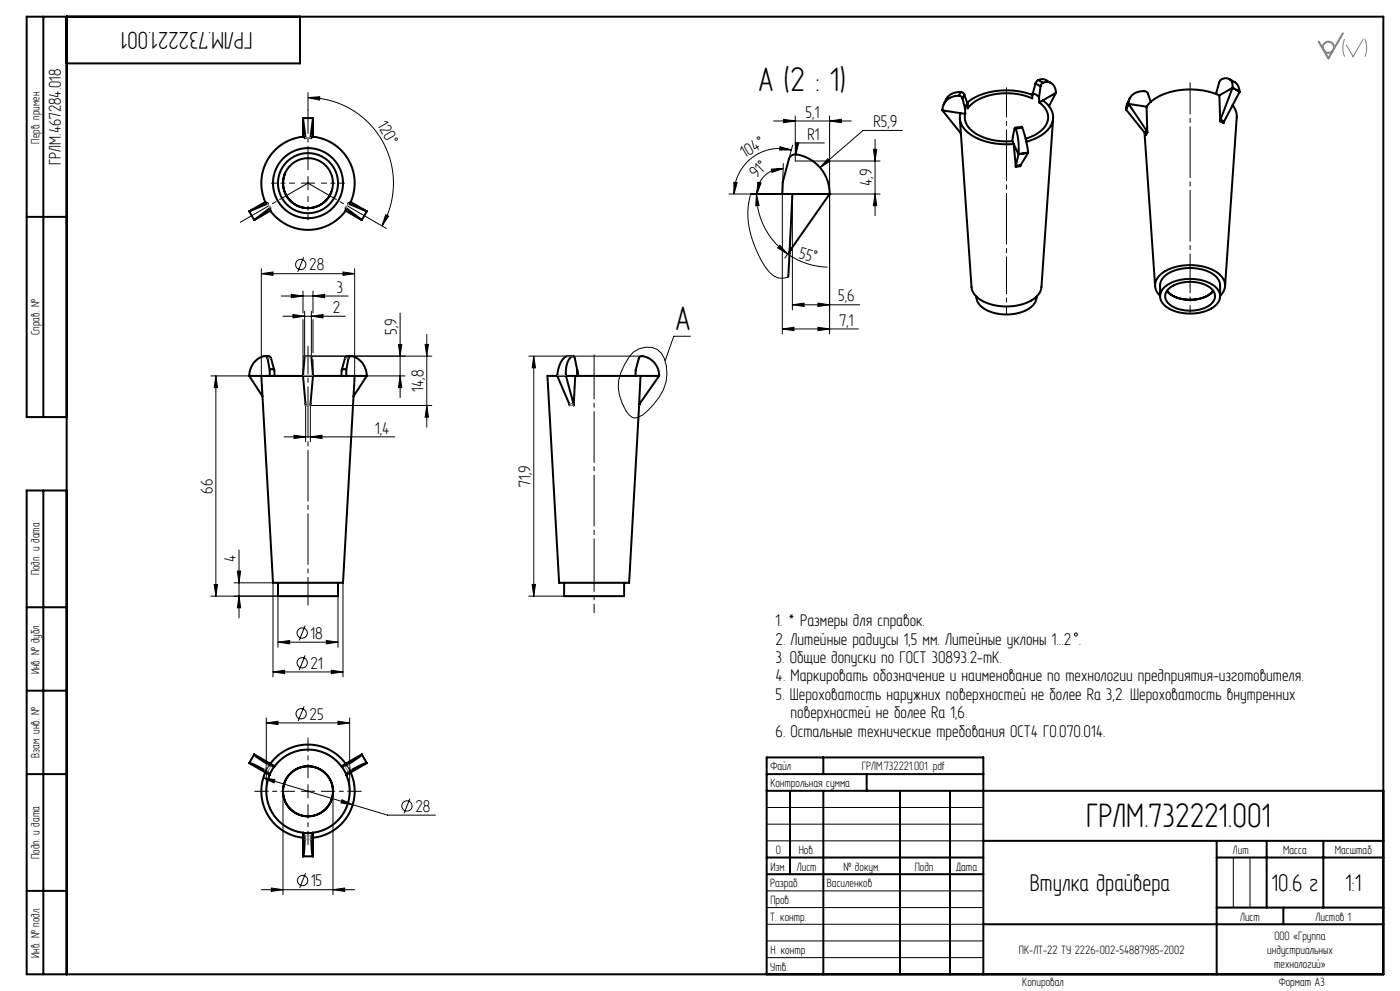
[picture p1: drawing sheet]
<svg xmlns="http://www.w3.org/2000/svg" width="420mm" height="297mm" viewBox="0 0 420 297" stroke-linecap="round" stroke-linejoin="round" font-family="sans-serif">
<g fill="none" stroke="#000" stroke-width=".3">
<path d="M92.4 29.3l3.5-.3v1zM92.4 29.3a25.6 25.6 0 0 1 22.2 38.4M92.4 27.8v5.2M232.1 36.3h23.3M235.1 35.8l3.5 .5-3.5 .5zM238.6 34.8v13.5h25.4M248.9 36.3l3.5-.5v1zM248.9 34.8v65.3M270.7 39.1h-11.8l-12.9 11.1M90.4 54.9h4M92.4 52.9v4M218.7 58.1h6.5l-.8 4.1 .1 4.2 .9 4.4 1.8 4.8 2.2 4.1 2.3 2.6 1 .7 1.2 .4 1.2-.1 1.4-.3"/>
<path d="M220.2 54.6l.9 .1-.9 3.4zM226.9 58.1l.8 3.5-1 .1zM226.9 58.1a21.9 21.9 0 0 0 9.4 18M227.3 54.6l1 .2-1.2 3.3zM231.4 50.7l3.5-.2-3.3 1.2zM234 44l3.4 .9-3.5 .1zM234.7 58.1v42M234.7 58.1h3M234.9 50.5a7.6 7.6 0 0 0-7.8 7.6M235 49l-.3 9.1M237.4 44.9a13.7 13.7 0 0 0-17.2 13.2M237.7 58.1v34.7"/>
<path d="M237.7 58.1v1.2M237.8 43.5l-1.1 4.2M238.6 42.7l1 .1-.8 3.5zM247.3 42.8h-8.2l-.3 3.5M248.3 47.6l.7 .7-3 1.9zM248.4 58.1h15.6M248.5 57.8l.7 .7M249.2 57.8l-.7 .7M262 44.8h1l-.5 3.5zM262.5 41.8v22.8M262.5 58.1l.5 3.5h-1zM91.1 77.1l-1.8 4.4"/>
<path d="M112.7 66.6l3.2 1.9M115.7 64.3l.9 .5-2 2.9zM233.9 73.5l2.4 2.6-3-1.8zM236.3 76.1a21.9 21.9 0 0 0 11.9 4M237.2 74.8l-1.8 2.5M78.4 82l3.5-.5v1zM78.4 80.5v32.2M78.4 82h28M84.4 88.7h20M84.9 94.8h18.7M87.4 88.2l3.5 .5-3.5 .5zM87.9 94.3l3.5 .5-3.5 .5z"/>
<path d="M90.9 87.2v6.6M90.9 95.8v16.9M91.4 93.3v13.4M93.4 94.8l3.5-.5v1zM93.4 93.3v13.4h36.1M93.9 88.7l3.5-.5v1zM93.9 87.2v6.6M93.9 95.8v9.9M102.9 81.5l3.5 .5-3.5 .5zM106.4 80.5v32.2M120 93.8v25.4M234.7 98.6l3.5-.5v1z"/>
<path d="M234.7 98.6h22.8M237.7 91.3l3.5-.5v1zM237.7 91.3h20.2M245.4 98.1l3.5 .5-3.5 .5zM245.4 90.8l3.5 .5-3.5 .5zM63.3 112.7h58.2M64.8 112.7v66M64.8 112.7l.5 3.5h-1zM93.9 107.7v5M119.5 103.2h1l-.5 3.5zM120 112.7l.5 3.5h-1zM127.5 103.2h1l-.5 3.5z"/>
<path d="M128 100.2v27.8M158.6 106.7h34.1M160.1 106.7v72M160.1 106.7l.5 3.5h-1zM189.9 105.6a6.6 6.6 0 0 1 7.3-.9 8.4 8.4 0 0 1 2.9 7.5 13.8 13.8 0 0 1-4.1 9l-3.2 3.2-1.6 .8-1.6-.1a11 11 0 0 1-3.8-6.6 14.5 14.5 0 0 1 4.1-12.9zM207.1 100.8h-5l-2.6 7.3M85.2 130.9h33.2M88.2 130.4l3.5 .5-3.5 .5zM91.7 121.5v10.9M93.1 130.9l3.5-.5v1zM128 121.5l.5 3.5h-1zM129.5 121.5h-36.4v10.9"/>
<path d="M63.3 178.7h20.1v15.3M64.3 175.2h1l-.5 3.5zM70.2 174.7h13.2M71.2 171.2h1l-.5 3.5zM71.7 178.7l.5 3.5h-1zM71.7 164.8v20.4M81.9 174.7v28.2M101.4 178.7v15.3M102.9 174.7v28.2M158.6 178.7h10.6M159.6 175.2h1l-.5 3.5zM83.4 192.5l3.5-.5v1z"/>
<path d="M83.4 192.5h18M91.5 196.4l-1.7 4.4M91.5 187.5l-1.7 4.4M97.9 192l3.5 .5-3.5 .5zM79.9 216.7l3.5-.5v1zM79.9 215.2v21.9M79.9 216.7h25M81.9 201.4l3.5-.5v1zM81.9 201.4h21M91.2 211.7l-1.7 4.4M99.4 200.9l3.5 .5-3.5 .5zM101.4 216.2l3.5 .5-3.5 .5z"/>
<path d="M104.9 215.2v21.9M79 233.1l3.5 .6-.3 .9zM79 233.1l37.3 11.2h14.3M81.1 228.9l-1.7 3-.8 2.7M84.9 237.1v31M90.4 237.1h4M92.4 235.1v4M99.9 237.1v31M102.6 239.7l3.2 1.5-3.5-.6zM103.7 228.9a14 14 0 0 1 1.6 13.7M123 239.3l-1.8 4.4M230 242h65"/>
<path d="M230 247h65M230 252h65M370 257v15M375 257v15M78.4 266.6h28M81.4 266.1l3.5 .5-3.5 .5zM91.7 261.7l-1.8 4.4M99.9 266.6l3.5-.5v1zM230 277h65M230 272h65M230 267h65M230 287h65"/>
<path d="M230 282h65"/>
<circle cx="90.2" cy="79.3" r="1.54"/>
<circle cx="90.7" cy="198.6" r="1.54"/>
<circle cx="90.7" cy="189.7" r="1.54"/>
<circle cx="322.8" cy="190.2" r=".44"/>
<circle cx="90.3" cy="213.9" r="1.54"/>
<circle cx="92.4" cy="237.1" r="12.5"/>
<circle cx="92.4" cy="237.1" r="7.5"/>
<circle cx="122.1" cy="241.5" r="1.54"/>
<circle cx="90.8" cy="263.9" r="1.54"/>
</g>
<g fill="none" stroke="#808080" stroke-width=".3">
<path d="M403.4 11.7l-.6 2.7 .6 2.6M408.9 11.7l-3 5.3-2-3.5M409.5 11.7l.5 2.7-.5 2.6M91.6 41.2h1.5M91.7 41.4h1.4M80.2 61.1l.7 1.3M80.4 61l.7 1.2M104.4 61l-.7 1.2M104.6 61.1l-.7 1.3M236.9 75.8l-.1 .1M80.3 107.5h1M90.9 112.6h3"/>
<path d="M91.4 106.7h2M103.5 107.5h1M167.2 112.6h2.6M170.1 106.7h1.8M91.6 121h1.5M91.7 121.5h1.4M170.8 121h1.3M170.9 121.5h1.2M191.7 121.5h.1M80.3 229l-1 1.8M81.3 229.5l-1 1.9M103.5 229.5l1 1.9"/>
<path d="M104.5 229l1 1.8M91.3 250.5h2.2M91.4 251.7h2"/>
</g>
<circle cx="398.5" cy="14.2" r="1.67" fill="none" stroke="#808080" stroke-width=".6" stroke-linecap="butt"/>
<path d="M88.4 237.1h-12M92.4 233.1v-12M96.4 237.1h12M92.4 241.1v12" fill="none" stroke="#000" stroke-width=".3" stroke-dasharray="15.2 1.3 1.3 1.3" stroke-dashoffset="11.1"/>
<path d="M92.4 103.7v77.7" fill="none" stroke="#000" stroke-width=".3" stroke-dasharray="15.2 1.3 1.3 1.3" stroke-dashoffset="6.9"/>
<path d="M92.4 50.9v-17.9" fill="none" stroke="#000" stroke-width=".3" stroke-dasharray="15.2 1.3 1.3 1.3" stroke-dashoffset="8.2"/>
<path d="M88.4 54.9h-7M92.4 58.9v7M96.4 54.9h7" fill="none" stroke="#000" stroke-width=".3" stroke-dasharray="15.2 1.3 1.3 1.3" stroke-dashoffset="13.6"/>
<path d="M357 24.8v60.7" fill="none" stroke="#000" stroke-width=".3" stroke-dasharray="15.2 1.3 1.3 1.3" stroke-dashoffset="5.8"/>
<path d="M301.9 94.1v-8.3M357 93.8v-8.3" fill="none" stroke="#000" stroke-width=".3" stroke-dasharray="15.2 1.3 1.3 1.3" stroke-dashoffset="13"/>
<path d="M301.9 26.3v59.5" fill="none" stroke="#000" stroke-width=".3" stroke-dasharray="15.2 1.3 1.3 1.3" stroke-dashoffset="6.5"/>
<path d="M178.2 106.3v68.4" fill="none" stroke="#000" stroke-width=".3" stroke-dasharray="15.2 1.3 1.3 1.3" stroke-dashoffset="2"/>
<path d="M178.2 183.7v-9" fill="none" stroke="#000" stroke-width=".3" stroke-dasharray="15.2 1.3 1.3 1.3" stroke-dashoffset="12.6"/>
<path d="M92.4 54.9l20.3 11.7M92.4 54.9l-20.3 11.7" fill="none" stroke="#000" stroke-width=".3" stroke-dasharray="15.2 1.3 1.3 1.3" stroke-dashoffset="5.4"/>
<g fill="none" stroke="#000" stroke-width=".6">
<path d="M13 5v120M20 5v287M90 5v14h-70M90.9 35.4l.8 6-.8-.4M90.9 35.4v5.6M90.9 35.4h3M93.9 35.4l-.8 6 .8-.4M93.9 35.4v5.6M282.7 33.1l6.9 1M282.7 33.1l5.6 6.9M287.7 28.7a4.5 4.5 0 0 0-5 4.4M287.7 28.7l.6 .2 .4 .6"/>
<path d="M288 35.5l3.5 50.5a6.9 6.9 0 0 0 5.7 5.2l3.1 .6 3.6-.1 3.3-.7 2.6-1.2a5.2 5.2 0 0 0 2.6-3.8l3.5-50.5M288.1 33.9a6.4 6.4 0 0 0 3.9 7l2.5 1.1 3.1 .8 3.4 .4 3.1-.1 .7 6.9M288.2 27.6a4.5 4.5 0 0 0-4.4 2.2l-.7 1.5M288.2 27.6l.6 .2 .5 .5M288.2 27.6l-.5 1.1M288.7 29.5l.9 3.1M289.3 28.3l-.6 1.2M289.3 28.3l1 2.8M289.6 32.6v1.5M289.6 34.1a5.9 5.9 0 0 0 3.8 6.3 18.9 18.9 0 0 0 10.3 1.9M290.3 31.1l-.5 .6-.2 .9M304.7 38.6l.8 3.7v3.9"/>
<path d="M304.7 38.6l-.2-.3-.8 4M306.7 38.3l1.1 3.7 .6 3.7M306.7 38.3l-.2-.3-2 .3M306.7 38.3l-2 .3M309.8 28.5l-2.6-.8-2.7-.5-2.8-.1-2.7 .2-2.6 .4-2.5 .8-2.1 1.1-1.7 1.2M309.8 28.1l.9 .2 1 .9M309.8 28.1l-.1 1.4a18.9 18.9 0 0 0-18.1 1.6l-1.3 1.4v-1.4M310.7 25l-.9 3.1M310.7 25l1.5 .9M311.5 24l-.8 1M311.5 24a2.51 2.51 0 0 1 2.2-.1l1.6 1M311.5 24l1.4 .8"/>
<path d="M311.7 29.2l.1 1.5M311.8 30.7a5.1 5.1 0 0 1-.1 9l-1.8 1-2.2 .9M312.2 25.9l-.5 3.3M312.8 30.1a5.5 5.5 0 0 1 1.8 8.5l-1.2 1.2-1.5 1-4 1.7M312.9 24.8l-.5 .5-.2 .6M312.9 24.8a2.81 2.81 0 0 1 3.9 3M316.8 27.8l-5 2.9M316.8 27.8l-2.1 4M337.8 32.8l5.8 7.3M337.8 32.7v.1M338.6 31.1h.1M338.6 31.1l-.8 1.6"/>
<path d="M338.6 31.1l5.4 .9M338.6 31.1l5.4 8.1M338.6 31.1l-.8 1.7M338.9 29.6l-.9 1.8-.2 1.3M343.4 39.7l3.1 46.1M344 32l.2 7.7M344 39.2l.2 .5M344 39.2l-.4 .9M344.2 39.7l-.4 .8-.2-.4M345.2 30.5l-.8-2.4a1.89 1.89 0 0 0-2.6-.7 3.7 3.7 0 0 0-3.2 3.7M365.8 28.6l-2.6-1-3.3-.6-3.4-.2-3.1 .3-2.9 .6-2.8 1.2-2.3 1.5-1.4 1.6M365.8 28.6l.3 7.7"/>
<path d="M366.1 36.3l1 .6 .1-.5M366.2 35.8l-.1 .5M366.2 35.8l1 .6M368.8 23.7l1.6 .9a3.4 3.4 0 0 1 1.5 2.9M369.8 26.3l-4 2.3M369.8 26.3l-3.6 9.5M369.8 26.3l2.1 1.2M369.8 26.2a2.15 2.15 0 0 0-1.3-2.6 2.15 2.15 0 0 0-2.8 1.1l-.9 3.5M369.8 26.2v.1M369.8 26.2l2.1 1.3M369.8 31.6a5.3 5.3 0 0 1 1.2 3.6l-3.5 50.6M371.9 27.5h.1"/>
<path d="M371.9 27.5l-4.7 8.9M85.5 52a7.5 7.5 0 0 0 4.2 9.9 7.5 7.5 0 0 0 9.7-4.4M90.9 41a14 14 0 0 0-11.3 19.6M93.9 41a14 14 0 0 1 11.3 19.6M225.2 58.1h12.5M234.7 58.1l.1-3.5 1.9-6.9a2.19 2.19 0 0 1 3.1-1.2 11.8 11.8 0 0 1 9.1 11.6M237.7 58.1l-.9 17.8 .4-1.1 11.7-16.7M237.7 58.1h11.2M303.7 42.3l1.8 4M304.8 49.7v.3M305.5 46.3l-.7 3.4M305.5 46.2v.1"/>
<path d="M306.2 49.5l-1.4 .2M306.2 49.5l-.1 .3-1.3 .2M308.4 45.7l-2.9 .5M308.4 45.7v.1M308.4 45.8l-2.9 .5M308.4 45.8l-2.2 3.7M8 65h12M74.8 63.3l1.5 2.6M79.6 60.6l.8 .4-5.6 2.3M79.6 60.6l-4.8 2.7M81.1 63.1a14 14 0 0 0 22.6 0M81.1 63.1v-.9l-4.8 3.7"/>
<path d="M81.1 63.1l-4.8 2.8M103.7 63.1v-.9l4.8 3.7M103.7 63.1l4.8 2.8M105.2 60.6l-.8 .4 5.6 2.3M105.2 60.6l4.8 2.7M110 63.3l-1.5 2.6M237.2 74.8l-.3 .9-.4 7.3M292.9 88.9a5.5 5.5 0 0 0 4.7 4.7l2.6 .5 3 .1 2.9-.5 2.4-1.1a4.3 4.3 0 0 0 2.4-3.7M348 88.8v-3.3a5.7 5.7 0 0 1 4.9-4.6l2.6-.5h3l2.7 .5 2.4 1.1a4.4 4.4 0 0 1 2.4 3.5v3.3M348 88.6a4.2 4.2 0 0 1 1-7l1.7-.9 1.8-.7 4.4-.5 4.4 .5 1.8 .6 1.8 .9a4.2 4.2 0 0 1 1.3 6.9l-.2 .2M349.2 86.3l1.1-1 1.6-.8 2-.6 2.2-.3 4.1 .3 1.9 .6 1.5 .7a3.8 3.8 0 0 1 2.4 3.6 3.8 3.8 0 0 1-2.4 3.5l-2.9 1.2-3.5 .5-3.6-.4-3.1-1.3a3.7 3.7 0 0 1-1.3-6zM350.1 87.2a10.2 10.2 0 0 0 10.6 2.1l1.9-.9 1.4-1.2a10.2 10.2 0 0 1-10.6 2.1l-1.9-.9z"/>
<path d="M350.4 86.7a10.6 10.6 0 0 1 13.3 .1 3.1 3.1 0 0 1-1.3 5 10.9 10.9 0 0 1-12.1-1.1 2.78 2.78 0 0 1 .1-4zM74.8 112.7h3.6M74.8 112.7l3.9 6.1M78.4 112.7l3.5 62h21l3.5-62M78.4 112.7h12.5M79.5 106.7h1.2l.5 .4 1.1 3.8M80.9 110.9l.6-.3 .8 .3M80.9 110.9l-.6-3.4a1.1 1.1 0 0 0-1.9-.5 6.2 6.2 0 0 0-3.6 5.7M80.9 110.9v1.8M82.3 110.9l.1 1.8M90.9 112.7l.8 8.8M90.9 112.7h3"/>
<path d="M91.4 106.7l-.5 6M91.4 106.7h.1M91.4 106.7h2M93.4 106.7h.1M93.4 106.7l.5 6M93.9 112.7h12.5M93.9 112.7l-.8 8.8M102.5 110.9l-.1 1.8M103.9 110.9l-.7-.3-.7 .3M103.9 110.9l.6-3.4a1.1 1.1 0 0 1 1.9-.5 6.2 6.2 0 0 1 3.6 5.7M103.9 110.9v1.8M105.3 106.7h-1.2l-.5 .4-1.1 3.8"/>
<path d="M106.4 112.7h3.6M110 112.7l-3.9 6.1M167.2 112.7h-3l3.5 62h21l3-53.2M167.2 112.7l3.7 8.8M167.2 112.7h5.4M171.9 106.7h-1.8l-1.3 1-1.1 2.2-.5 2.8M172.6 112.7h19.6M173.2 110.9l-.7-3.4a.69 .69 0 0 0-.6-.8 .69 .69 0 0 0-.8 .5l-.7 1-.4 1.2-.2 3.2 2.3 8.9 .5-8.8M173.2 110.9l.1 1.8M173.2 110.9h.1M190.6 112.7l.1-1.8 .9-3.4a1.26 1.26 0 0 1 2-.6 5.9 5.9 0 0 1 4.1 5.8M192.2 112.7l-.5 8.8"/>
<path d="M192.2 112.7h5.5M197.7 112.7l-5.8 8.3M20 125h-12v-120h407v287h-407v-145h12M191.9 121l-.2 .5M13 147v145M83.4 174.7v4h18v-4M169.2 174.7v4h18v-4M8 182h12M8 207h12M8 232h12M74.8 228.7l6.1 3.5M74.8 228.7l1.2 .3 2.9 1.5 1.3 .8 .7 .8"/>
<path d="M74.8 228.7h.1M76.3 226.1l1 .9 2.7 1.8 1.2 .7 1.1 .2M76.3 226.1l-1.5 2.6M76.3 226.1h.1M76.3 226.1l6.1 3.5M79.6 231.5a14 14 0 0 0 11.3 19.6M80.9 232.2a12.5 12.5 0 0 0 10 17.4M80.9 232.1v.1M81.1 228.9a14 14 0 0 1 22.6 0M82.3 229.7l-1.4 2.4M82.4 229.6a12.5 12.5 0 0 1 20 0M82.4 229.6l-.1 .1"/>
<path d="M102.4 229.6l.1 .1M102.5 229.7l1.4 2.4M103.7 228.9l-1.3 .7M103.9 232.1v.1M103.9 232.2a12.5 12.5 0 0 1-10 17.4M105.2 231.5a14 14 0 0 1-11.3 19.6M108.5 226.1h.1M108.5 226.1l-4.8 2.8M108.5 226.1l-1 .9-2.7 1.8-1.2 .7-1.1 .2M108.5 226.1l1.5 2.6M110 228.7l-1.2 .3-2.9 1.5-1.3 .8-.7 .8M110 228.7h.1"/>
<path d="M110 228.7l-6.1 3.5M230 237h185M230 232h65M237 237v25M247 227v5M247 237v55M260 232v5M270 237v55M285 237v55M90.9 256.6h3M90.9 249.6v7M90.9 249.6h.1"/>
<path d="M91 249.6l.4 1v1.5l-.2 3.2-.3 1.3M91 249.6h2.8M93.8 249.6l-.4 1v1.5l.2 3.2 .3 1.3M93.9 249.6v7M93.9 249.6h-.1M230 257h65M295 252h120M365 252v40M365 257h50M380 252v20M397 252v20M8 267h12"/>
<path d="M230 262h65M295 277h120M365 272h50M385 272v5M230 292v-65h65v65"/>
<circle cx="92.4" cy="54.9" r="7.5"/>
<circle cx="92.4" cy="54.9" r="10.5"/>
<circle cx="92.4" cy="54.9" r="9"/>
<circle cx="92.4" cy="237.1" r="7.5"/>
</g>
<path d="M402.8 10l-4.3 7.5-2.9-5" fill="none" stroke="#808080" stroke-width=".6"/>
<g fill="#000">
<path d="M248.9 36.3l3.5-.5v1zM235.1 35.8l3.5 .5-3.5 .5z"/>
<path d="M226.9 58.1l.8 3.5-1 .1zM233.9 73.5l2.4 2.6-3-1.8z"/>
<path d="M231.4 50.7l3.5-.2-3.3 1.2zM227.3 54.6l1 .2-1.2 3.3z"/>
<path d="M234 44l3.4 .9-3.5 .1zM220.2 54.6l.9 .1-.9 3.4z"/>
<path d="M115.7 64.3l.9 .5-2 2.9zM92.4 29.3l3.5-.3v1z"/>
<path d="M78.4 82l3.5-.5v1zM102.9 81.5l3.5 .5-3.5 .5zM81.4 266.1l3.5 .5-3.5 .5zM99.9 266.6l3.5-.5v1zM79.9 216.7l3.5-.5v1zM101.4 216.2l3.5 .5-3.5 .5zM234.7 98.6l3.5-.5v1zM245.4 98.1l3.5 .5-3.5 .5zM237.7 91.3l3.5-.5v1zM245.4 90.8l3.5 .5-3.5 .5z"/>
<path d="M119.5 103.2h1l-.5 3.5zM120 112.7l.5 3.5h-1z"/>
<path d="M127.5 103.2h1l-.5 3.5zM128 121.5l.5 3.5h-1zM71.2 171.2h1l-.5 3.5zM71.7 178.7l.5 3.5h-1z"/>
<path d="M88.2 130.4l3.5 .5-3.5 .5zM93.1 130.9l3.5-.5v1z"/>
<path d="M64.3 175.2h1l-.5 3.5zM64.8 112.7l.5 3.5h-1zM159.6 175.2h1l-.5 3.5zM160.1 106.7l.5 3.5h-1zM262.5 58.1l.5 3.5h-1zM262 44.8h1l-.5 3.5z"/>
<path d="M81.9 201.4l3.5-.5v1zM99.4 200.9l3.5 .5-3.5 .5zM83.4 192.5l3.5-.5v1zM97.9 192l3.5 .5-3.5 .5zM87.9 94.3l3.5 .5-3.5 .5zM93.4 94.8l3.5-.5v1zM87.4 88.2l3.5 .5-3.5 .5zM93.9 88.7l3.5-.5v1zM79 233.1l3.2 1.5 .3-.9zM102.6 239.7l-.3 .9 3.5 .6zM238.6 42.7l.2 3.6 .8-3.5zM248.3 47.6l-2.3 2.6 3-1.9z"/>
</g>
<g font-size="11">
<text x="227.6" y="27.2">A (2 : 1)</text>
<text x="202.6" y="98.8">A</text>
<text x="325.9" y="248">ГРЛМ.732221.001</text>
</g>
<g font-size="7.8">
<text x="75.8" y="9.5" transform="rotate(-180 75.8 9.5)">ГРЛМ.732221.001</text>
<text x="309" y="267">Втулка драйвера</text>
<text x="381.6" y="267">10.6 г</text>
<text x="403.6" y="267">1:1</text>
</g>
<g font-size="5.5">
<text x="241.7" y="35.3">5,1</text>
<text x="113" y="37.3" transform="rotate(60 113 37.3)">120°</text>
<text x="242.2" y="41.8">R1</text>
<text x="262" y="38.1">R5,9</text>
<text x="223.3" y="47.3" transform="rotate(-30 223.3 47.3)">104°</text>
<text x="18.2" y="49.4" transform="rotate(-90 18.2 49.4)">ГРЛМ.467284.018</text>
<text x="226.9" y="53.7" transform="rotate(-44 226.9 53.7)">91°</text>
<text x="261.5" y="55.8" transform="rotate(-90 261.5 55.8)">4,9</text>
<text x="239.4" y="77.2" transform="rotate(16 239.4 77.2)">55°</text>
<text x="92.8" y="81">28</text>
<text x="100.9" y="87.7">3</text>
<text x="99.8" y="93.8">2</text>
<text x="251.4" y="90.3">5,6</text>
<text x="119" y="100.3" transform="rotate(-90 119 100.3)">5,9</text>
<text x="251.9" y="97.6">7,1</text>
<text x="127" y="117.4" transform="rotate(-90 127 117.4)">14,8</text>
<text x="112.5" y="129.9">1,4</text>
<text x="63.8" y="147.9" transform="rotate(-90 63.8 147.9)">66</text>
<text x="159.1" y="145.9" transform="rotate(-90 159.1 145.9)">71,9</text>
<text x="70.7" y="168.6" transform="rotate(-90 70.7 168.6)">4</text>
<text x="93.2" y="191.5">18</text>
<text x="232.7" y="187.7">1. * Размеры для справок.</text>
<text x="232.7" y="193.2">2. Литейные радиусы 1,5 мм. Литейные уклоны 1...2 .</text>
<text x="93.2" y="200.4">21</text>
<text x="232.7" y="198.7">3. Общие допуски по ГОСТ 30893.2-mK.</text>
<text x="232.7" y="204.2">4. Маркировать обозначение и наименование по технологии предприятия-изготовителя.</text>
<text x="232.7" y="209.7">5. Шероховатость наружних поверхностей не более Ra 3,2. Шероховатость внутренних</text>
<text x="92.9" y="215.7">25</text>
<text x="237.2" y="215.2">поверхностей не более Ra 1,6.</text>
<text x="232.7" y="220.7">6. Остальные технические требования ОСТ4 ГО.070.014.</text>
<text x="124.6" y="243.3">28</text>
<text x="93.3" y="265.6">15</text>
</g>
<g font-size="3.9">
<text x="11.9" y="43.1" transform="rotate(-90 11.9 43.1)">Перв. примен.</text>
<text x="11.9" y="100.4" transform="rotate(-90 11.9 100.4)">Справ. №</text>
<text x="11.9" y="172.4" transform="rotate(-90 11.9 172.4)">Подп. и дата</text>
<text x="11.9" y="202.1" transform="rotate(-90 11.9 202.1)">Инв. № дубл.</text>
<text x="11.9" y="227.2" transform="rotate(-90 11.9 227.2)">Взам. инв. №</text>
<text x="231.2" y="230.9">Файл</text>
<text x="258.6" y="230.9">ГРЛМ.732221.001 .pdf</text>
<text x="231.1" y="235.9">Контрольная сумма</text>
<text x="11.9" y="257.4" transform="rotate(-90 11.9 257.4)">Подп. и дата</text>
<text x="232.7" y="255.9">0</text>
<text x="239.6" y="255.9">Нов.</text>
<text x="369.9" y="255.9">Лит.</text>
<text x="384.9" y="255.9">Масса</text>
<text x="400.4" y="255.9">Масштаб</text>
<text x="231.1" y="260.9">Изм.</text>
<text x="239" y="260.9">Лист</text>
<text x="253" y="260.9">№ докум.</text>
<text x="274.4" y="260.9">Подп.</text>
<text x="286.9" y="260.9">Дата</text>
<text x="231.1" y="265.9">Разраб.</text>
<text x="248.1" y="265.9">Василенков</text>
<text x="231.1" y="275.9">Т. контр.</text>
<text x="231.1" y="270.9">Пров.</text>
<text x="372" y="275.9">Лист</text>
<text x="394.7" y="275.9">Листов 1</text>
<text x="382.3" y="281.7">ООО «Группа</text>
<text x="11.9" y="287.1" transform="rotate(-90 11.9 287.1)">Инв. № подл.</text>
<text x="231.1" y="285.9">Н. контр.</text>
<text x="305.7" y="285.9">ПК-ЛТ-22 ТУ 2226-002-54887985-2002</text>
<text x="380.2" y="285.9">индустриальных</text>
<text x="231.1" y="290.9">Утв.</text>
<text x="382.2" y="290.1">технологий»</text>
<text x="306.7" y="295.6">Копировал</text>
<text x="383.6" y="295.4">Формат A3</text>
</g>
</svg>
